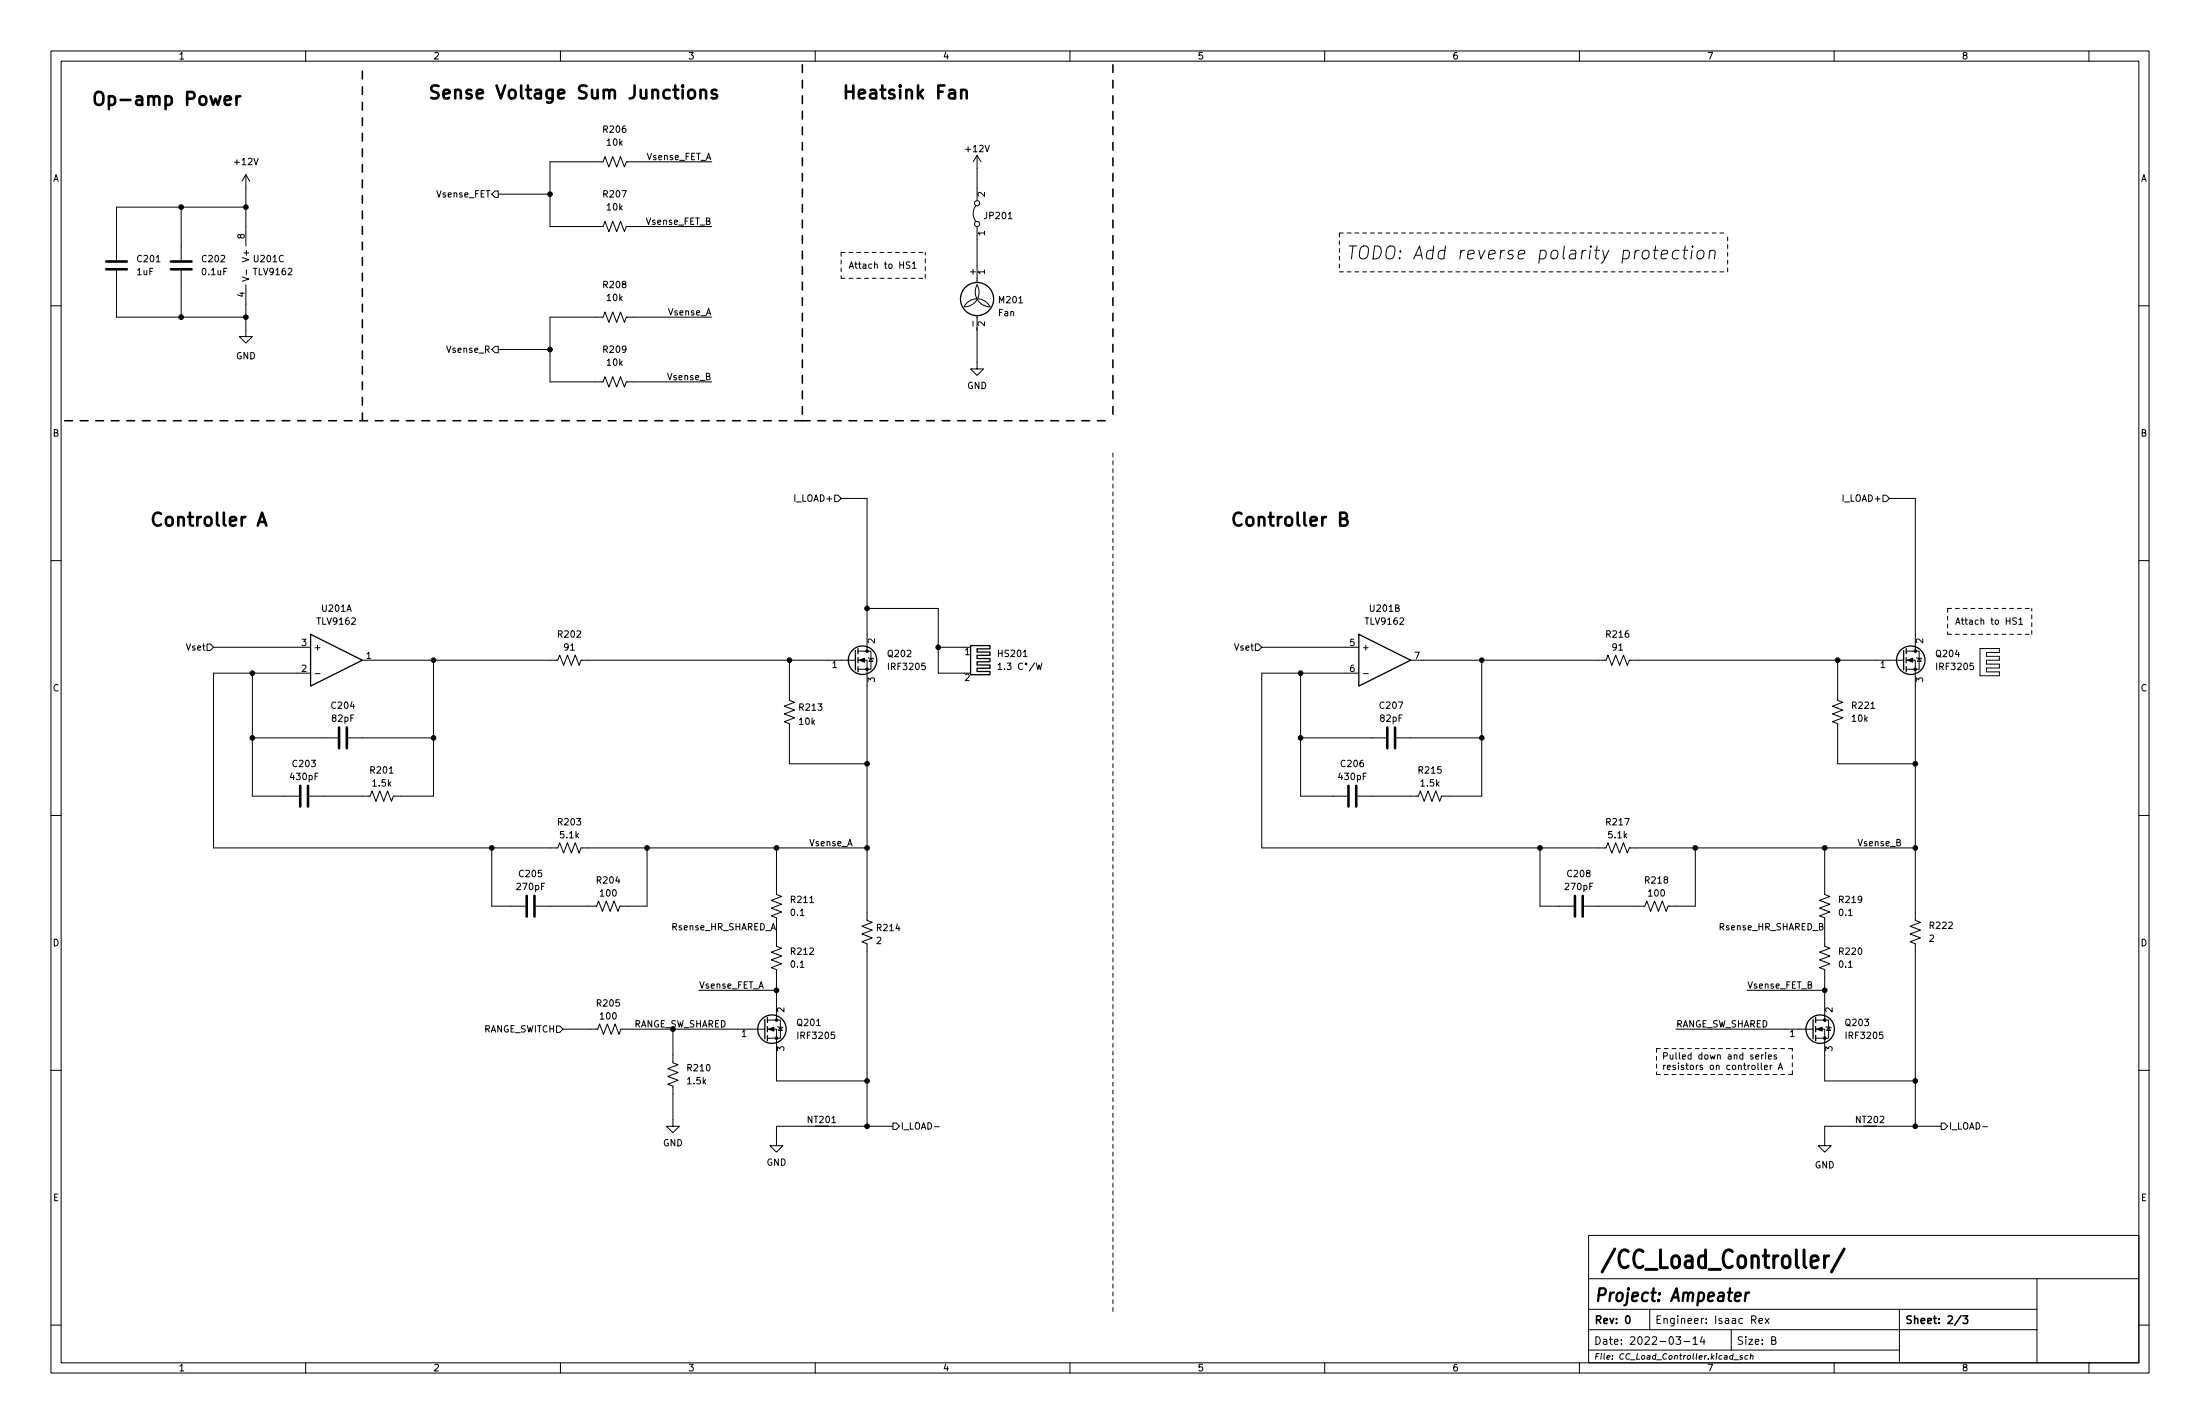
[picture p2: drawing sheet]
<svg xmlns="http://www.w3.org/2000/svg" width="432mm" height="279mm" viewBox="0 0 432 279" stroke-linecap="round" stroke-linejoin="round" font-family="sans-serif">
<g fill="none" stroke="#000" stroke-width=".2">
<path d="M10 10h411.8v259.4h-411.8zM12 12h407.8v255.4h-407.8zM60 10v2M110 10v2M160 10v2M210 10v2M260 10v2M310 10v2M360 10v2M410 10v2M48.3 34.3l-.8 1.3M48.3 34.3v14"/>
<path d="M48.3 34.3l.7 1.3M97.2 37.5h.6v1.2h-.6l-.7-.6zM97.8 38.1h10.1M139.7 31.8h-16.8l-.3 1-.8-2.1-.8 2.1-.7-2.1-.8 2.1-.8-2.1-.3 1.1h-10.5v12.7h10.5l.3-1.1 .8 2.1 .8-2.1 .7 2.1 .8-2.1 .8 2.1 .3-1h16.8M191.8 30.5l-.8 1.3M191.8 30.5v8.9M191.8 30.5l.7 1.3M10 60h2M22.9 53.1v9.1h25.4M35.6 40.6v10.5M35.6 53.1v9.1M47.6 54.3l1.2 .5-1.2 .4"/>
<path d="M48.3 55.9v10.1h1.2l-1.2 1.3-1.3-1.3h1.3M48.3 40.6h-25.4v10.5M48.4 52.9v1M178.6 51.4h-.5l-.2 .2 .1 .3 .5 .3v.3l-.1 .1h-.5M179.1 51.7l.3-.3v1.2M179.1 52.6h.7M191.5 40.4a2.54 2.54 0 0 0 0 3M191.8 44.5v10.9M326.1 50l1.2-.3v-.5l-.8-.1-.4 .4v1.2l.2 .1 .8-.1M329.5 49.2a.84 .84 0 0 0-1.2 .4l-.1 .7 .2 .4 .2 .1 .8-.1M330.3 49.1h1M330.8 48.3l-.3 2.1 .1 .3 .4 .1"/>
<path d="M332.1 49.1l-.2 1.7M332.2 48.3l-.1 .1 .1 .1 .1-.1-.1-.1v.2M333.3 49.3a.66 .66 0 0 1 .7-.2 .66 .66 0 0 1 .5 .5l-.1 .7a.69 .69 0 0 1-.7 .5 .69 .69 0 0 1-.7-.5zM335.6 49.3a.63 .63 0 0 1 1.1 .2l-.2 1.3M335.6 49.1l-.2 1.7M419.8 60h2M97.2 67.9h.6v1.3h-.6l-.7-.6zM97.8 68.6h10.1M139.7 62.2h-16.8l-.3 1-.8-2-.8 2-.7-2-.8 2-.8-2-.3 1h-10.5v12.7h10.5l.3-1 .8 2 .8-2 .7 2 .8-2 .8 2 .3-1h16.8M189.2 60.2a2.84 2.84 0 0 1 2.6-1.6 2.84 2.84 0 0 1 2.5 1.6 2.92 2.92 0 0 1-2.5-4.3 2.87 2.87 0 0 1-2.6 4.3M191.8 61.9v10.5h1.2l-1.2 1.3-1.3-1.3h1.3M163.8 97.2h.7l.6 .6-.6 .6h-.7z"/>
<path d="M165.1 97.8h5.1v30M369.6 97.2h.6l.6 .6-.6 .6h-.6zM370.8 97.8h5.1v30M10 110h2M170.2 119.4h13.9v12.7h5.1M419.8 110h2M40.6 126.4h.7l.6 .6-.6 .6h-.7zM41.9 127h19.1M49.5 132.1v24.1h9.2M61 132.1h-19.1v34.3h67.6l.4-1 .7 2 .8-2 .7 2 .8-2 .8 2 .3-1h56.2M61.8 132.2h1M71.1 129.5h38.4l.4-1 .7 2.1 .8-2.1 .7 2.1 .8-2.1 .8 2.1 .3-1.1h53.9"/>
<path d="M85.1 129.5v26.7h-7.9l-.4 1-.7-2-.8 2-.8-2-.7 2-.8-2-.4 1h-11.9M154.9 129.5v7.9l1.1 .4-2.1 .8 2.1 .7-2.1 .8 2.1 .7-2.1 .8 1 .4v7.9h15.3M168.4 129.5h1.8v51.1l1 .4-2 .7 2 .8-2 .8 2 .7-2 .8 1 .4v35.8M168.4 127.8h2.5v3.5h-2.5M170.4 129l1 .3M170.9 129.2l.4 .6h-.7zM184.1 127h5.1M195.9 130.5l.4-.4v1.3M195.9 131.4h.7M197.2 131.3v.1M197.7 130.1h.7l-.4 .5 .4 .1v.6l-.2 .1-.5-.1M200.7 130.2a.6 .6 0 0 0-.9 .4 .6 .6 0 0 0 .6 .8l.3-.1"/>
<path d="M203.1 130l-1.1 1.7M203.4 130.1l.3 1.3 .2-.9 .3 .9 .3-1.3M246.4 126.4h.6l.6 .6-.6 .6h-.6zM247.6 127h19.1M255.3 132.1v24.1h9.1M266.7 132.1h-19.1v34.3h67.6l.4-1 .8 2 .7-2 .8 2 .7-2 .8 2 .4-1h56.1M267.6 132.2h1M276.9 129.5h38.3l.4-1 .8 2.1 .7-2.1 .8 2.1 .7-2.1 .8 2.1 .4-1.1h53.8M290.8 129.5v26.7h-7.8l-.4 1-.8-2-.7 2-.8-2-.8 2-.7-2-.4 1h-12M360.7 129.5v7.9l1 .4-2 .8 2 .7-2 .8 2 .7-2 .8 1 .4v7.9h15.2M374.1 129.5h1.8v51.1l1 .4-2 .7 2 .8-2 .8 2 .7-2 .8 1 .4v35.8M374.1 127.8h2.6v3.5h-2.6"/>
<path d="M376.2 129l1 .3M376.7 129.2l.4 .6h-.8zM388.6 127.3h3.8v.7h-2.5v.8h2.5v.7h-2.5v.8h2.5v.8h-2.5v.7h2.5v.8h-3.8zM395.8 121.3l-.5-.1-.3 .3 .2 .3 .5 .2v.4l-.2 .1-.5-.1M396.3 121.6l.3-.4v1.3M396.3 122.5h.7M10 160h2M49.5 144.8h16.8M68.3 144.8h16.8M255.3 144.8h16.7M274.1 144.8h16.7M419.8 160h2"/>
<path d="M96.5 166.4v11.4h6.6M127 166.4v11.4h-5.3l-.4 1-.8-2-.7 2-.8-2-.8 2-.7-2-.4 1h-11.9M152.4 166.4v9.1l1 .4-2 .8 2 .7-2 .8 2 .7-2 .8 1 .4v5.6l1 .4-2 .7 2 .8-2 .7 2 .8-2 .8 1 .3v10M302.3 166.4v11.4h6.6M332.7 166.4v11.4h-5.3l-.4 1-.7-2-.8 2-.8-2-.7 2-.8-2-.4 1h-11.9M358.1 166.4v9.1l1.1 .4-2.1 .8 2.1 .7-2.1 .8 2.1 .7-2.1 .8 1 .4v5.6l1.1 .4-2.1 .7 2.1 .8-2.1 .7 2.1 .8-2.1 .8 1 .3v10M137.2 194.3h15.2M342.9 194.3h15.2M10 210h2M109.2 201.3h.7l.6 .6-.6 .7h-.7zM110.5 201.9h6.8l.4-1 .7 2 .8-2 .8 2 .7-2 .8 2 .4-1h28.2M132.1 201.9v6.6l1 .4-2 .8 2 .7-2 .8 2 .8-2 .7 1 .4v7.9h1.2l-1.2 1.3-1.3-1.3h1.3"/>
<path d="M150.6 201.9h1.8v10.2h17.8M150.6 200.2h2.6v3.5h-2.6M152.7 201.4l1 .3M153.2 201.5l.3 .7h-.7zM328.9 201.9h27M344.6 207.4l.6-.1v-.3h-.4l-.2 .1 .1 .6h.5M345.7 208.6v1.1l.2 .2M345.8 207v.8M346.1 207l-.3 .2M346.3 209.4l.6-.1-.1-.2-.3-.1-.2 .2 .1 .6h.4M346.5 206.5v.2M346.5 207v.8"/>
<path d="M347.1 207.4l.6-.1-.1-.3h-.3l-.2 .1v.6h.5M347.5 209v.9M347.8 209l-.3 .2M348.7 207h-.3l-.2 .1v.2l.5 .1v.3h-.5M349 209.9l.4-1.3 .5 1.3M349.1 209.5h.7M356.4 201.9h1.7v10.2h17.8M356.4 200.2h2.5v3.5h-2.5M358.4 201.4l1 .3M358.9 201.5l.4 .7h-.8zM419.8 210h2M158.7 221h-6.3v3.8h1.3l-1.3 1.3-1.3-1.3h1.3"/>
<path d="M163.8 221h11.5M175.3 220.3h.6l.6 .7-.6 .6h-.6zM183.4 221.1h1M364.5 221h-6.4v3.8h1.3l-1.3 1.3-1.2-1.3h1.2M369.6 221h11.4M381 220.3h.6l.7 .7-.7 .6h-.6zM389.1 221.1h1M10 260h2M311.8 242.4h108v25h-108zM311.8 256.9h88M311.8 250.9h108M323.8 256.9v4"/>
<path d="M343.8 259l.7-.1 .2-.2-.1-.4-.2-.1h-.6v1.5M344.2 259l.5 .7M345.2 259.2l.7-.2v-.3h-.5l-.2 .2 .1 .7h.6M346.4 258.7l.8 1M347.2 258.7l-.8 1M372.8 256.9v10.5M399.8 250.9v16.5M419.8 260h2M60 267.4v2M110 267.4v2M160 267.4v2M210 267.4v2"/>
<path d="M260 267.4v2M310 267.4v2M311.8 264.9h61M311.8 260.9h88M328.9 262.3h1l-.5 .5 .4 .2v.6l-.2 .2-.7-.2M330.5 263.2h1.2M332.3 262.7l.4-.4v1.5M332.3 263.8h.9M334.1 262.2l-.4 1.1h1M334.4 262.8v1M339.8 261v3.9M340.2 265.6l-.2 1.1"/>
<path d="M340.3 266.8h.9M342 266h-.3l-.2 .1 .1 .2 .4 .1-.1 .2h-.4M343.1 266h-.4l-.2 .2v.4h.5M343.6 266.1l.5-.1-.1 .7M343.6 265.6l-.1 1.1M347.7 263l.7-.1 .1-.2-.1-.4h-.7v1.5h.6l.3-.3a.39 .39 0 0 0-.4-.5M360 267.4v2M410 267.4v2"/>
<circle cx="191.8" cy="39.9" r=".51"/>
<circle cx="191.8" cy="43.9" r=".51"/>
<circle cx="201.4" cy="130.3" r=".18"/>
</g>
<path d="M319.3 258.3l.1-.1a.8 .8 0 0 1 .5 .7 .8 .8 0 0 1-.5 .8 1 1 0 0 1-.1-1.4zM384.9 258.1l-1.3 1.9M385.3 258.2h.9l-.5 .6 .4 .1v.6l-.2 .2-.6-.2" fill="none" stroke="#000" stroke-width=".3"/>
<path d="M340.5 254.4l1.1-.2v-.5l-.2-.1-.7 .1-.2 1.2 .3 .4 .6-.1M342.7 253.6l-.2 1.7M343.3 253.6a.67 .67 0 0 0-.7 .5" fill="none" stroke="#000" stroke-width=".45"/>
<path d="M358.1 246.4v2.3M358.9 246.4a.76 .76 0 0 0-.8 .7M362 245.1l-2.5 4.5" fill="none" stroke="#000" stroke-width=".58"/>
<g fill="none" stroke="#000" stroke-width=".25">
<path d="M61 124.5l10.1 5-10.1 5.1zM167.9 127.6v3.8M168.4 127.3v1M168.4 129v1M168.4 130.8v1M190.5 126.7h3.8v.6h-2.5v.6h2.5v.7h-2.5v.6h2.5v.6h-2.5v.7h2.5v.6h-2.5v.6h2.5v.7h-3.8zM266.7 124.5l10.2 5-10.2 5.1zM373.6 127.6v3.8M374.1 127.3v1M374.1 129v1M374.1 130.8v1M150.6 199.6v1.1"/>
<path d="M356.4 199.6v1.1M150.1 200v3.8M150.6 201.4v1M150.6 203.2v1M355.9 200v3.8M356.4 201.4v1M356.4 203.2v1"/>
<circle cx="191.8" cy="58.7" r="3.3"/>
<circle cx="169.3" cy="129.5" r="2.79"/>
<circle cx="375" cy="129.5" r="2.79"/>
<circle cx="151.5" cy="201.9" r="2.79"/>
<circle cx="357.3" cy="201.9" r="2.79"/>
</g>
<g fill="#000" stroke="#000" stroke-width=".2">
<path d="M168.7 129.5l1-.3v.7zM374.4 129.5l1-.3v.7zM150.9 201.9l1-.4v.8zM356.6 201.9l1-.4v.8z"/>
<circle cx="107.9" cy="38.1" r=".46"/>
<circle cx="35.6" cy="40.6" r=".46"/>
<circle cx="48.3" cy="40.6" r=".46"/>
<circle cx="35.6" cy="62.2" r=".46"/>
<circle cx="48.3" cy="62.2" r=".46"/>
<circle cx="107.9" cy="68.6" r=".46"/>
<circle cx="170.2" cy="119.4" r=".46"/>
<circle cx="49.5" cy="132.1" r=".46"/>
<circle cx="85.1" cy="129.5" r=".46"/>
<circle cx="154.9" cy="129.5" r=".46"/>
<circle cx="170.2" cy="131.3" r=".25"/>
<circle cx="170.2" cy="127.8" r=".25"/>
<circle cx="184.1" cy="127" r=".46"/>
<circle cx="255.3" cy="132.1" r=".46"/>
<circle cx="290.8" cy="129.5" r=".46"/>
<circle cx="360.7" cy="129.5" r=".46"/>
<circle cx="375.9" cy="127.8" r=".25"/>
<circle cx="375.9" cy="131.3" r=".25"/>
<circle cx="49.5" cy="144.8" r=".46"/>
<circle cx="85.1" cy="144.8" r=".46"/>
<circle cx="170.2" cy="149.9" r=".46"/>
<circle cx="255.3" cy="144.8" r=".46"/>
<circle cx="290.8" cy="144.8" r=".46"/>
<circle cx="375.9" cy="149.9" r=".46"/>
<circle cx="96.5" cy="166.4" r=".46"/>
<circle cx="127" cy="166.4" r=".46"/>
<circle cx="152.4" cy="166.4" r=".46"/>
<circle cx="170.2" cy="166.4" r=".46"/>
<circle cx="302.3" cy="166.4" r=".46"/>
<circle cx="332.7" cy="166.4" r=".46"/>
<circle cx="358.1" cy="166.4" r=".46"/>
<circle cx="375.9" cy="166.4" r=".46"/>
<circle cx="152.4" cy="194.3" r=".46"/>
<circle cx="358.1" cy="194.3" r=".46"/>
<circle cx="152.4" cy="200.2" r=".25"/>
<circle cx="152.4" cy="203.7" r=".25"/>
<circle cx="170.2" cy="212.1" r=".46"/>
<circle cx="358.1" cy="200.2" r=".25"/>
<circle cx="358.1" cy="203.7" r=".25"/>
<circle cx="375.9" cy="212.1" r=".46"/>
<circle cx="170.2" cy="221" r=".46"/>
<circle cx="375.9" cy="221" r=".46"/>
</g>
<g fill="none" stroke="#000" stroke-width=".51">
<path d="M44.1 19.7l1.2-.2-.1-.5-.7-.1-.4 .4 .1 1.2 .3 .1 .7-.1M46.4 18.9v1.7M47.1 18.9a.65 .65 0 0 0-.7 .5M135.3 17.7a.69 .69 0 0 1 1.1 .4v.7a.69 .69 0 0 1-.7 .5 .69 .69 0 0 1-.6-.5v-.7zM137.5 17.9a.63 .63 0 0 1 1.1 .1v1.3M137.5 17.6v1.7M140.6 17.7l-.6-.1-.3 .4 .1 .3 .8 .3 .2 .2-.2 .4-.2 .1-.7-.1M188.7 17.9a.63 .63 0 0 1 1 .1v1.3M188.7 17.6v1.7M20.8 52.8h4.1M20.8 51.3h4.1M33.5 52.8h4.1"/>
<path d="M33.5 51.3h4.1M50.6 103.1l.8-2.5 .9 2.5M50.8 102.4h1.2M263 101.8h.9a.62 .62 0 0 0 .5-.6 .62 .62 0 0 0-.5-.6h-.9v2.5h1a.68 .68 0 0 0 .5-.7 .68 .68 0 0 0-.6-.6M58.9 154.2v4M60.5 154.2v4M66.5 142.7v4.1M68.1 142.7v4.1M264.7 154.2v4M266.2 154.2v4M272.3 142.7v4.1M273.8 142.7v4.1"/>
<path d="M103.4 175.8v4M104.9 175.8v4M309.1 175.8v4M310.6 175.8v4"/>
</g>
<g fill="none" stroke="#000" stroke-width=".2" stroke-dasharray=".8 .8">
<path d="M165.1 49.5v5.1M165.1 54.6h16.5M165.1 49.5h16.5M181.6 54.6v-5.1M262.9 45.7v7.6M262.9 53.3h76.2M262.9 45.7h76.2M339.1 53.3v-7.6M218.4 88.9v168.9M382.3 119.4h16.5M382.3 119.4v5.1M382.3 124.5h16.5"/>
<path d="M398.8 124.5v-5.1M325.1 210.8h26.7M325.1 205.7v5.1M351.8 210.8v-5.1M351.8 205.7h-26.7"/>
</g>
<path d="M157.5 12.7v69.9M218.4 12.7v69.9M12.7 82.6h144.8M71.1 82.6v-69.9M157.5 82.6h60.9" fill="none" stroke="#000" stroke-width=".3" stroke-dasharray="1.5 1.5"/>
<text font-size="4.9" x="313.8" y="248.9">/CC_Load_Controller/</text>
<g font-size="3.5">
<text x="17.8" y="20.7">Op-amp Power</text>
<text x="83.8" y="19.4">Sense Voltage Sum Junctions</text>
<text x="165.1" y="19.4">Heatsink Fan</text>
<text x="264.2" y="50.9">TODO: Add reverse polarity protection</text>
<text x="29.2" y="103.3">Controller A</text>
<text x="241.3" y="103.3">Controller B</text>
<text x="312.8" y="255.4">Project: Ampeater</text>
</g>
<g font-size="2.1">
<text x="312.8" y="263.8">Date: 2022-03-14</text>
<text x="312.8" y="259.8">Rev: 0</text>
<text x="324.8" y="259.7">Engineer: Isaac Rex</text>
<text x="340.8" y="263.8">Size: B</text>
<text x="373.8" y="259.8">Sheet: 2/3</text>
</g>
<g font-size="1.8">
<text x="35" y="11.7">1</text>
<text x="85" y="11.7">2</text>
<text x="135" y="11.7">3</text>
<text x="185" y="11.7">4</text>
<text x="235" y="11.7">5</text>
<text x="285" y="11.7">6</text>
<text x="335" y="11.7">7</text>
<text x="385" y="11.7">8</text>
<text x="118.5" y="26">R206</text>
<text x="119.2" y="28.6">10k</text>
<text x="189.7" y="29.8">+12V</text>
<text x="10.3" y="35.6">A</text>
<text x="46.2" y="32.4">+12V</text>
<text x="126.9" y="31.4">Vsense_FET_A</text>
<text x="420.1" y="35.6">A</text>
<text x="85.8" y="38.7">Vsense_FET</text>
<text x="118.5" y="38.7">R207</text>
<text x="119.2" y="41.3">10k</text>
<text x="193.3" y="38.6" transform="rotate(-90 193.3 38.6)">2</text>
<text x="48" y="46.8" transform="rotate(-90 48 46.8)">8</text>
<text x="126.9" y="44.1">Vsense_FET_B</text>
<text x="193.3" y="46.2" transform="rotate(-90 193.3 46.2)">1</text>
<text x="193.4" y="43">JP201</text>
<text x="26.9" y="54">1uF</text>
<text x="27.1" y="51.4">C201</text>
<text x="39.8" y="54">0.1uF</text>
<text x="39.8" y="51.4">C202</text>
<text x="48.9" y="51" transform="rotate(-90 48.9 51)">V+</text>
<text x="49.9" y="54">TLV9162</text>
<text x="50" y="51.4">U201C</text>
<text x="166.5" y="52.7">Attach to HS1</text>
<text x="191.5" y="53.9" transform="rotate(-90 191.5 53.9)">+</text>
<text x="193.3" y="53.8" transform="rotate(-90 193.3 53.8)">1</text>
<text x="48" y="58.3" transform="rotate(-90 48 58.3)">4</text>
<text x="118.5" y="56.5">R208</text>
<text x="119.2" y="59.1">10k</text>
<text x="196.2" y="59.5">M201</text>
<text x="131.2" y="61.9">Vsense_A</text>
<text x="191.5" y="63.8" transform="rotate(-90 191.5 63.8)">-</text>
<text x="193.3" y="64" transform="rotate(-90 193.3 64)">2</text>
<text x="196" y="62">Fan</text>
<text x="46.3" y="70.5">GND</text>
<text x="87.9" y="69.2">Vsense_R</text>
<text x="118.5" y="69.2">R209</text>
<text x="119.2" y="71.8">10k</text>
<text x="131.2" y="74.6">Vsense_B</text>
<text x="189.8" y="76.3">GND</text>
<text x="10.3" y="85.7">B</text>
<text x="420.1" y="85.7">B</text>
<text x="156.1" y="98.4">I_LOAD+</text>
<text x="361.9" y="98.4">I_LOAD+</text>
<text x="62.4" y="122.6">TLV9162</text>
<text x="63.3" y="120">U201A</text>
<text x="109.6" y="125.1">R202</text>
<text x="268.1" y="122.6">TLV9162</text>
<text x="269" y="120">U201B</text>
<text x="315.4" y="125.1">R216</text>
<text x="383.7" y="122.6">Attach to HS1</text>
<text x="36.7" y="127.6">Vset</text>
<text x="59.2" y="131.8">2</text>
<text x="59.2" y="126.7">3</text>
<text x="61.5" y="127.6">+</text>
<text x="71.9" y="129.3">1</text>
<text x="110.8" y="127.6">91</text>
<text x="163.3" y="131.1">1</text>
<text x="171.7" y="126.2" transform="rotate(-90 171.7 126.2)">2</text>
<text x="174.4" y="128.9">Q202</text>
<text x="174.6" y="131.4">IRF3205</text>
<text x="189.4" y="128.5">1</text>
<text x="196" y="128.9">HS201</text>
<text x="242.5" y="127.6">Vset</text>
<text x="264.9" y="126.7">5</text>
<text x="264.9" y="131.8">6</text>
<text x="267.2" y="127.6">+</text>
<text x="277.6" y="129.3">7</text>
<text x="316.5" y="127.6">91</text>
<text x="369.1" y="131.1">1</text>
<text x="377.4" y="126.2" transform="rotate(-90 377.4 126.2)">2</text>
<text x="380.1" y="128.9">Q204</text>
<text x="380.3" y="131.4">IRF3205</text>
<text x="10.3" y="135.6">C</text>
<text x="171.7" y="133.8" transform="rotate(-90 171.7 133.8)">3</text>
<text x="189.4" y="133.6">2</text>
<text x="377.4" y="133.8" transform="rotate(-90 377.4 133.8)">3</text>
<text x="420.1" y="135.6">C</text>
<text x="65.2" y="139.1">C204</text>
<text x="65.2" y="141.6">82pF</text>
<text x="156.9" y="142.2">10k</text>
<text x="157" y="139.4">R213</text>
<text x="270.9" y="139.1">C207</text>
<text x="271" y="141.6">82pF</text>
<text x="363.5" y="141.6">10k</text>
<text x="363.6" y="139.1">R221</text>
<text x="57.1" y="153">430pF</text>
<text x="57.6" y="150.5">C203</text>
<text x="72.8" y="151.8">R201</text>
<text x="73.2" y="154.3">1.5k</text>
<text x="262.9" y="153">430pF</text>
<text x="263.3" y="150.5">C206</text>
<text x="278.6" y="151.8">R215</text>
<text x="278.9" y="154.3">1.5k</text>
<text x="109.6" y="161.9">R203</text>
<text x="315.4" y="161.9">R217</text>
<text x="110" y="164.5">5.1k</text>
<text x="158.7" y="166">Vsense_A</text>
<text x="315.8" y="164.5">5.1k</text>
<text x="364.5" y="166">Vsense_B</text>
<text x="102" y="172.1">C205</text>
<text x="117.3" y="173.4">R204</text>
<text x="307.8" y="172.1">C208</text>
<text x="323" y="173.4">R218</text>
<text x="101.6" y="174.6">270pF</text>
<text x="117.9" y="175.9">100</text>
<text x="155.3" y="179.7">0.1</text>
<text x="155.4" y="177.2">R211</text>
<text x="307.3" y="174.6">270pF</text>
<text x="323.6" y="175.9">100</text>
<text x="361" y="179.7">0.1</text>
<text x="361.1" y="177.2">R219</text>
<text x="10.3" y="185.7">D</text>
<text x="131.9" y="182.5">Rsense_HR_SHARED_A</text>
<text x="172" y="185.2">2</text>
<text x="172.2" y="182.7">R214</text>
<text x="337.6" y="182.5">Rsense_HR_SHARED_B</text>
<text x="378.7" y="184.8">2</text>
<text x="378.9" y="182.2">R222</text>
<text x="420.1" y="185.7">D</text>
<text x="155.3" y="189.9">0.1</text>
<text x="155.4" y="187.3">R212</text>
<text x="361" y="189.9">0.1</text>
<text x="361.1" y="187.3">R220</text>
<text x="117.3" y="197.5">R205</text>
<text x="137.2" y="194">Vsense_FET_A</text>
<text x="342.9" y="194">Vsense_FET_B</text>
<text x="94.7" y="202.6">RANGE_SWITCH</text>
<text x="117.9" y="200">100</text>
<text x="124.5" y="201.6">RANGE_SW_SHARED</text>
<text x="145.6" y="203.5">1</text>
<text x="153.9" y="198.6" transform="rotate(-90 153.9 198.6)">2</text>
<text x="156.6" y="201.3">Q201</text>
<text x="156.8" y="203.8">IRF3205</text>
<text x="328.9" y="201.6">RANGE_SW_SHARED</text>
<text x="351.3" y="203.5">1</text>
<text x="359.7" y="198.6" transform="rotate(-90 359.7 198.6)">2</text>
<text x="362.3" y="201.3">Q203</text>
<text x="362.5" y="203.8">IRF3205</text>
<text x="153.9" y="206.2" transform="rotate(-90 153.9 206.2)">3</text>
<text x="326.1" y="207.9">Pulled down and series</text>
<text x="326.1" y="209.9">resistors on controller A</text>
<text x="359.7" y="206.2" transform="rotate(-90 359.7 206.2)">3</text>
<text x="135" y="212.7">1.5k</text>
<text x="135" y="210.2">R210</text>
<text x="158.6" y="220.3">NT201</text>
<text x="176.7" y="221.6">I_LOAD-</text>
<text x="364.4" y="220.3">NT202</text>
<text x="382.5" y="221.6">I_LOAD-</text>
<text x="130.1" y="224.9">GND</text>
<text x="150.4" y="228.7">GND</text>
<text x="356.2" y="229.2">GND</text>
<text x="10.4" y="235.7">E</text>
<text x="420.2" y="235.7">E</text>
<text x="35" y="269.1">1</text>
<text x="85" y="269.1">2</text>
<text x="135" y="269.1">3</text>
<text x="185" y="269.1">4</text>
<text x="235" y="269.1">5</text>
<text x="285" y="269.1">6</text>
<text x="335" y="269.1">7</text>
<text x="385" y="269.1">8</text>
</g>
<text font-size="1.5" x="312.8" y="266.8">File: CC_Load_Controller.kicad_sch</text>
</svg>
